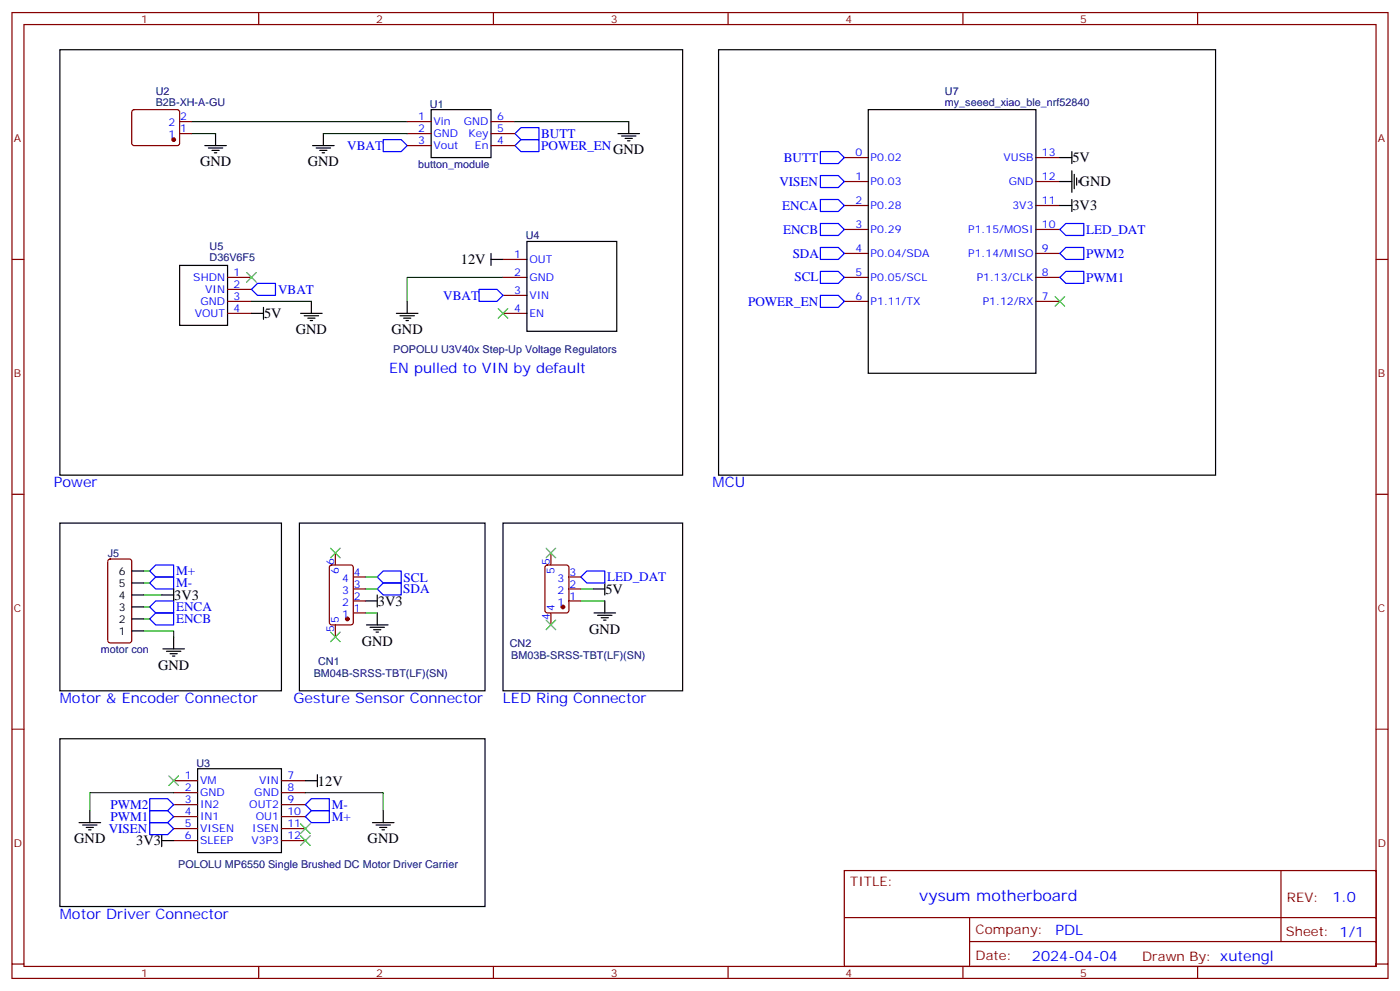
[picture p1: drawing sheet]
<svg xmlns="http://www.w3.org/2000/svg" width="412mm" height="292mm" viewBox="0 0 412 292" stroke-linecap="round" stroke-linejoin="round" font-family="sans-serif">
<g fill="none" stroke="#870000" stroke-width=".35">
<path d="M3.5 3.7h405.4v284.3h-405.4zM7.1 7.2h398.2v277.3h-398.2zM76.2 3.7v3.5M145.3 3.7v3.5M214.5 3.7v3.5M283.6 3.7v3.5M352.8 3.7v3.5M39 32.5l.5-.2h12.7l.5 .2 .2 .5v9.4l-.7 .5-13-.1-.4-.6v-9.2zM52.9 39.3h3.5M52.9 35.8h3.5M119.9 39.3h7.1M119.9 35.8h7.1"/>
<path d="M144.6 39.3h7.1M144.6 35.8h7.1M119.9 42.9h7.1M144.6 42.9h7.1M248.7 53.4h7.1M248.7 46.4h7.1M305.2 53.4h7M305.2 46.4h7M3.5 76.4h3.6M148.2 76.4h7M248.7 74.6h7.1M248.7 67.6h7.1"/>
<path d="M248.7 60.5h7.1M305.2 74.6h7M305.2 67.6h7M305.2 60.5h7M405.3 76.4h3.6M67 92.3h7.1M67 81.7h7.1M67 88.7h7.1M67 85.2h7.1M148.2 92.3h7M148.2 87h7M148.2 81.7h7"/>
<path d="M248.7 81.7h7.1M248.7 88.7h7.1M305.2 81.7h7M305.2 88.7h7M3.5 145.5h3.6M405.3 145.5h3.6M32 164.8l.5-.2h5.6l.7 .4v23.6l-.5 .6-5.8 .1-.7-.5-.1-23.5zM97.2 166.5l.5-.2h5.7l.6 .5 .1 16.5-.5 .6-5.9 .1-.6-.5-.1-16.5zM98.8 162.8v3.5M104.1 176.9h3.5M104.1 173.4h3.5M104.1 169.9h3.5"/>
<path d="M160.7 166.5l.5-.2h5.7l.6 .5 .1 12.9-.5 .7h-5.9l-.6-.4-.1-13zM162.3 162.8v3.5M167.6 176.9h3.5M167.6 173.4h3.5M167.6 169.9h3.5M98.8 184v3.5M104.1 180.4h3.5M162.3 180.4v3.6M3.5 214.7h3.6M405.3 214.7h3.6M51.2 229.8h7M51.2 233.4h7"/>
<path d="M51.2 236.9h7M82.9 229.8h7.1M82.9 233.4h7.1M82.9 236.9h7.1M51.2 240.4h7M51.2 243.9h7M51.2 247.5h7M82.9 240.4h7.1M82.9 243.9h7.1M82.9 247.5h7.1M248.7 256.3h156.6v28.2h-156.6zM377.3 256.3v20.9"/>
<path d="M248.7 270.1h156.5M285.6 277.2h119.6M285.6 270.1v14.2M3.5 283.8h3.6M76.2 284.5v3.5M145.3 284.5v3.5M214.5 284.5v3.5M283.6 284.5v3.5M352.8 284.5v3.5M405.3 283.8h3.6"/>
</g>
<g fill="none" stroke="#00f" stroke-width=".35">
<path d="M151.7 39.3l1.8-1.7h5.2v3.5h-5.2zM112.9 41.1h5.3l1.7 1.8-1.7 1.7h-5.3zM151.7 42.9l1.8-1.8h5.2v3.5h-5.2zM241.7 58.7h5.2l1.8 1.8-1.8 1.8h-5.2zM241.7 44.6h5.2l1.8 1.8-1.8 1.8h-5.2zM241.7 51.7h5.2l1.8 1.7-1.8 1.8h-5.2zM241.7 79.9h5.2l1.8 1.8-1.8 1.7h-5.2zM241.7 72.8h5.2l1.8 1.8-1.8 1.8h-5.2zM241.7 65.8h5.2l1.8 1.8-1.8 1.7h-5.2zM312.2 74.6l1.8-1.8h5.3v3.6h-5.3zM314 65.8h5.3v3.5h-5.3l-1.8-1.7zM74.1 85.2l1.7-1.8h5.3v3.6h-5.3z"/>
<path d="M141.1 85.2h5.3l1.8 1.8-1.8 1.7h-5.3zM241.7 87h5.2l1.8 1.7-1.8 1.8h-5.2zM312.2 81.7l1.8-1.8h5.3v3.5h-5.3zM44.1 168.1l1.8-1.8h5.3v3.6h-5.3zM44.1 171.6l1.8-1.7h5.3v3.5h-5.3zM44.1 178.7l1.8-1.8h5.3v3.5h-5.3zM111.1 173.4l1.8-1.8h5.3v3.6h-5.3zM112.9 168.1h5.3v3.5h-5.3l-1.8-1.7zM172.9 168.1h5.3v3.5h-5.3l-1.8-1.7zM44.1 182.2l1.8-1.8h5.3v3.6h-5.3zM44.1 235.1h5.3l1.8 1.8-1.8 1.8h-5.3zM44.1 238.7h5.3l1.8 1.7-1.8 1.8h-5.3z"/>
<path d="M90 236.9l1.7-1.8h5.3v3.6h-5.3zM44.1 242.2h5.3l1.8 1.7-1.8 1.8h-5.3zM90 240.4l1.7-1.7h5.3v3.5h-5.3z"/>
</g>
<g fill="none" stroke="#000" stroke-width=".35">
<path d="M17.6 14.6h183.5v125.3h-183.5zM211.7 14.6h146.4v125.3h-146.4zM63.5 39.3v3.6M95.2 39.3v3.6M127 32.3h17.6v14.1h-17.6zM182 39.3h6.4M185.2 35.8v3.5M255.8 32.3h49.4v77.6h-49.4zM60.3 42.9h6.4M61.4 43.6h4.2M62.4 44.3h2.2M63.1 45h.8"/>
<path d="M92.1 42.9h6.3M93.1 43.6h4.3M94.2 44.3h2.1M94.9 45h.7M183.1 40h4.2M184.1 40.7h2.2M184.9 41.5h.7M312.2 46.4h3.5M312.2 53.4h3.5M315.7 44.6v3.6M315.7 50.3v6.3M315.7 58.7v3.6"/>
<path d="M316.4 51.3v4.3M317.1 52.4v2.1M317.9 53.1v.7M52.9 78.1h14.1v17.7h-14.1zM144.6 76.4h3.6M144.6 74.6v3.5M155.2 71.1h26.5v26.4h-26.5zM312.2 60.5h3.5M74.1 92.3h3.5M77.6 90.5v3.5M88.5 92.3h6.4M89.6 93h4.2"/>
<path d="M90.7 93.7h2.1M91.4 94.4h.7M91.7 88.7v3.6M116.8 92.3h6.3M117.8 93h4.3M118.9 93.7h2.1M119.6 94.4h.7M119.9 88.7v3.6M17.6 154h65.3v49.4h-65.3zM88.2 154h54.7v49.4h-54.7zM148.2 154h52.9v49.4h-52.9zM38.8 175.2h3.5"/>
<path d="M38.8 178.7h3.5M38.8 171.6h3.5M38.8 168.1h3.5M47.6 175.2h3.6M51.2 173.4v3.5M107.6 176.9h3.5M111.1 175.2v3.5M174.6 173.4h3.6M178.2 171.6v3.6M178.2 176.9v3.5M38.8 185.7h3.5M38.8 182.2h3.5"/>
<path d="M48 191h6.3M49 191.7h4.3M50.1 192.4h2.1M50.8 193.1h.7M51.2 187.5v3.5M107.9 184h6.4M109 184.7h4.2M110.1 185.4h2.1M110.8 186.1h.7M111.1 180.4v3.6M175 180.4h6.3M176 181.2h4.3"/>
<path d="M177.1 181.9h2.1M177.8 182.6h.7M17.6 217.5h125.3v49.4h-125.3zM26.5 238.7v3.5M58.2 226.3h24.7v24.7h-24.7zM90 229.8h3.5M93.5 228.1v3.5M112.9 238.7v3.5M23.3 242.2h6.3M24.3 242.9h4.3M25.4 243.6h2.1M26.1 244.3h.7"/>
<path d="M47.6 247.5h3.6M47.6 245.7v3.5M109.7 242.2h6.4M110.8 242.9h4.2M111.8 243.6h2.1M112.5 244.3h.7"/>
</g>
<g fill="none" stroke="#008700" stroke-width=".35">
<path d="M56.4 35.8h63.5M56.4 39.3h7.1M95.2 39.3h24.7M151.7 35.8h33.5M74.1 88.7h17.6M148.2 81.7h-28.3v7M42.3 168.1h1.8M42.3 171.6h1.8M42.3 175.2h5.3M42.3 178.7h1.8M107.6 173.4h3.5M107.6 169.9h3.5"/>
<path d="M171.1 173.4h3.5M171.1 176.9h7.1M42.3 185.7h8.9v1.8M42.3 182.2h1.8M107.6 180.4h3.5M51.2 233.4h-24.7v5.3M90 233.4h22.9v5.3"/>
</g>
<g fill="none" stroke="#3c3" stroke-width=".35">
<path d="M72.7 80.3l2.8 2.8M75.5 80.3l-2.8 2.8M146.8 90.8l2.8 2.9M149.6 90.8l-2.8 2.9M310.8 87.3l2.8 2.8M313.6 87.3l-2.8 2.8M97.4 161.4l2.8 2.8M100.2 161.4l-2.8 2.8M160.9 161.4l2.8 2.8M163.7 161.4l-2.8 2.8M97.4 186.1l2.8 2.8M100.2 186.1l-2.8 2.8"/>
<path d="M160.9 182.6l2.8 2.8M163.7 182.6l-2.8 2.8M49.7 228.4l2.9 2.8M52.6 228.4l-2.9 2.8M88.5 246.1l2.9 2.8M88.5 242.5l2.9 2.9M91.4 246.1l-2.9 2.8M91.4 242.5l-2.9 2.9"/>
</g>
<g fill="#870000" stroke="#870000" stroke-width=".35">
<circle cx="102.3" cy="182.2" r=".53"/>
<circle cx="165.8" cy="178.7" r=".53"/>
<circle cx="51.2" cy="41.1" r=".53"/>
</g>
<text font-size="4.6" fill="#00f" x="270.8" y="265.3">vysum motherboard</text>
<g font-size="4.2">
<text x="180.6" y="45.3">GND</text>
<text x="315.9" y="47.8">5V</text>
<text x="58.9" y="49">GND</text>
<text x="90.7" y="48.9">GND</text>
<text x="318" y="54.9">GND</text>
<text x="315.9" y="61.9">3V3</text>
<text x="135.8" y="77.8">12V</text>
<text x="77.8" y="93.7">5V</text>
<text x="87.1" y="98.4">GND</text>
<text x="115.4" y="98.4">GND</text>
<text x="51.3" y="176.6">3V3</text>
<text x="111.3" y="178.4">3V3</text>
<text x="178.3" y="174.8">5V</text>
<text x="106.5" y="190.1">GND</text>
<text x="173.6" y="186.5">GND</text>
<text x="46.6" y="197.1">GND</text>
<text x="93.7" y="231.3">12V</text>
<text x="21.9" y="248.3">GND</text>
<text x="40.2" y="248.9">3V3</text>
<text x="108.3" y="248.3">GND</text>
</g>
<g font-size="4.2" fill="#00f">
<text x="114.7" y="109.9">EN pulled to VIN by default</text>
<text x="15.9" y="143.4">Power</text>
<text x="209.9" y="143.4">MCU</text>
<text x="17.6" y="206.9">Motor &amp; Encoder Connector</text>
<text x="86.4" y="206.9">Gesture Sensor Connector</text>
<text x="148.2" y="206.9">LED Ring Connector</text>
<text x="392.5" y="265.6">1.0</text>
<text x="17.6" y="270.4">Motor Driver Connector</text>
<text x="310.9" y="275.1">PDL</text>
<text x="304" y="282.9">2024-04-04</text>
</g>
<g font-size="3.9" fill="#00f">
<text x="159.4" y="40.7">BUTT</text>
<text x="102.3" y="44.3">VBAT</text>
<text x="159.4" y="44.2">POWER_EN</text>
<text x="230.9" y="47.6">BUTT</text>
<text x="229.6" y="54.7">VISEN</text>
<text x="230.4" y="61.8">ENCA</text>
<text x="230.7" y="68.8">ENCB</text>
<text x="319.9" y="68.8">LED_DAT</text>
<text x="233.5" y="76">SDA</text>
<text x="320" y="75.9">PWM2</text>
<text x="234" y="82.8">SCL</text>
<text x="320" y="82.9">PWM1</text>
<text x="81.9" y="86.5">VBAT</text>
<text x="130.6" y="88.2">VBAT</text>
<text x="220.3" y="90">POWER_EN</text>
<text x="51.9" y="169.4">M+</text>
<text x="51.9" y="172.9">M-</text>
<text x="118.9" y="171.2">SCL</text>
<text x="178.8" y="171.1">LED_DAT</text>
<text x="51.9" y="179.9">ENCA</text>
<text x="118.8" y="174.6">SDA</text>
<text x="51.9" y="183.5">ENCB</text>
<text x="32.5" y="238.1">PWM2</text>
<text x="97.7" y="238.1">M-</text>
<text x="32" y="245.2">VISEN</text>
<text x="32.5" y="241.7">PWM1</text>
<text x="97.7" y="241.7">M+</text>
</g>
<g font-size="3.9" fill="#800">
<text x="250.5" y="260.9">TITLE:</text>
<text x="379.1" y="265.6">REV:</text>
<text x="287.4" y="275.1">Company:</text>
<text x="378.7" y="275.7">Sheet: 1/1</text>
<text x="287.4" y="282.8">Date:</text>
<text x="336.4" y="282.8">Drawn By: xutengl</text>
</g>
<g font-size="3.2" fill="#800">
<text x="41.6" y="6.7">1</text>
<text x="110.8" y="6.7">2</text>
<text x="179.9" y="6.7">3</text>
<text x="249.1" y="6.7">4</text>
<text x="318.2" y="6.7">5</text>
<text x="4.1" y="41.8">A</text>
<text x="405.9" y="41.8">A</text>
<text x="4.1" y="110.9">B</text>
<text x="405.9" y="110.9">B</text>
<text x="4.1" y="180.1">C</text>
<text x="405.9" y="180.1">C</text>
<text x="4.1" y="249.2">D</text>
<text x="405.9" y="249.2">D</text>
<text x="41.6" y="287.5">1</text>
<text x="110.8" y="287.5">2</text>
<text x="179.9" y="287.5">3</text>
<text x="249.1" y="287.5">4</text>
<text x="318.2" y="287.5">5</text>
</g>
<g font-size="3.2" fill="#000080">
<text x="45.9" y="28.1">U2</text>
<text x="278.4" y="28">U7</text>
<text x="45.9" y="31.2">B2B-XH-A-GU</text>
<text x="126.7" y="31.7">U1</text>
<text x="278.4" y="31.2">my_seeed_xiao_ble_nrf52840</text>
<text x="123.2" y="49.3">button_module</text>
<text x="154.9" y="70.5">U4</text>
<text x="61.8" y="76.9">D36V6F5</text>
<text x="61.8" y="73.7">U5</text>
<text x="115.8" y="104">POPOLU U3V40x Step-Up Voltage Regulators</text>
<text x="31.8" y="164">J5</text>
<text x="150.2" y="190.4">CN2</text>
<text x="29.7" y="192.2">motor con</text>
<text x="93.7" y="195.7">CN1</text>
<text x="150.6" y="193.9">BM03B-SRSS-TBT(LF)(SN)</text>
<text x="92.4" y="199.2">BM04B-SRSS-TBT(LF)(SN)</text>
<text x="57.9" y="225.7">U3</text>
<text x="52.5" y="255.7">POLOLU MP6550 Single Brushed DC Motor Driver Carrier</text>
</g>
<g font-size="3.2" fill="#00f">
<text x="53.1" y="35.5">2</text>
<text x="123.2" y="35.5">1</text>
<text x="146.4" y="35.5">6</text>
<text x="49.6" y="40.7">1</text>
<text x="49.6" y="37.2">2</text>
<text x="53.1" y="39">1</text>
<text x="123.2" y="39">2</text>
<text x="127.7" y="40.4">GND</text>
<text x="127.7" y="36.9">Vin</text>
<text x="136.7" y="36.9">GND</text>
<text x="138" y="40.4">Key</text>
<text x="146.4" y="39">5</text>
<text x="123.2" y="42.5">3</text>
<text x="127.7" y="43.9">Vout</text>
<text x="139.9" y="43.9">En</text>
<text x="146.4" y="42.5">4</text>
<text x="252" y="46">0</text>
<text x="256.5" y="47.4">P0.02</text>
<text x="295.6" y="47.4">VUSB</text>
<text x="306.9" y="46">13</text>
<text x="252" y="53.1">1</text>
<text x="306.9" y="53.1">12</text>
<text x="256.5" y="54.5">P0.03</text>
<text x="297.2" y="54.5">GND</text>
<text x="252" y="60.1">2</text>
<text x="256.5" y="61.6">P0.28</text>
<text x="298.2" y="61.6">3V3</text>
<text x="306.9" y="60.1">11</text>
<text x="252" y="67.2">3</text>
<text x="256.5" y="68.6">P0.29</text>
<text x="285.2" y="68.6">P1.15/MOSI</text>
<text x="306.9" y="67.2">10</text>
<text x="151.4" y="76">1</text>
<text x="155.9" y="77.4">OUT</text>
<text x="252" y="74.3">4</text>
<text x="256.5" y="75.7">P0.04/SDA</text>
<text x="285.2" y="75.7">P1.14/MISO</text>
<text x="306.9" y="74.3">9</text>
<text x="56.9" y="82.7">SHDN</text>
<text x="68.8" y="81.3">1</text>
<text x="151.4" y="81.3">2</text>
<text x="155.9" y="82.7">GND</text>
<text x="252" y="81.3">5</text>
<text x="256.5" y="82.7">P0.05/SCL</text>
<text x="287.7" y="82.7">P1.13/CLK</text>
<text x="306.9" y="81.3">8</text>
<text x="59" y="89.8">GND</text>
<text x="60.4" y="86.3">VIN</text>
<text x="68.8" y="84.8">2</text>
<text x="68.8" y="88.4">3</text>
<text x="151.4" y="86.6">3</text>
<text x="155.9" y="88">VIN</text>
<text x="252" y="88.4">6</text>
<text x="256.5" y="89.8">P1.11/TX</text>
<text x="289.5" y="89.8">P1.12/RX</text>
<text x="306.9" y="88.4">7</text>
<text x="57.4" y="93.3">VOUT</text>
<text x="68.8" y="91.9">4</text>
<text x="151.4" y="91.9">4</text>
<text x="155.9" y="93.3">EN</text>
<text x="98.4" y="166.3" transform="rotate(-90 98.4 166.3)">6</text>
<text x="161.9" y="166.3" transform="rotate(-90 161.9 166.3)">5</text>
<text x="99.8" y="169.1" transform="rotate(-90 99.8 169.1)">6</text>
<text x="100.7" y="171.3">4</text>
<text x="104.2" y="173">3</text>
<text x="104.2" y="169.5">4</text>
<text x="163.3" y="169.1" transform="rotate(-90 163.3 169.1)">5</text>
<text x="164.2" y="171.3">3</text>
<text x="167.7" y="173">2</text>
<text x="167.7" y="169.5">3</text>
<text x="100.7" y="178.3">2</text>
<text x="100.7" y="174.8">3</text>
<text x="104.2" y="176.6">2</text>
<text x="163.3" y="179.7" transform="rotate(-90 163.3 179.7)">4</text>
<text x="164.2" y="178.3">1</text>
<text x="164.2" y="174.8">2</text>
<text x="167.7" y="176.6">1</text>
<text x="98.4" y="186" transform="rotate(-90 98.4 186)">5</text>
<text x="99.8" y="183.3" transform="rotate(-90 99.8 183.3)">5</text>
<text x="100.7" y="181.9">1</text>
<text x="104.2" y="180.1">1</text>
<text x="161.9" y="182.5" transform="rotate(-90 161.9 182.5)">4</text>
<text x="54.4" y="229.5">1</text>
<text x="54.4" y="233">2</text>
<text x="58.9" y="230.9">VM</text>
<text x="76.3" y="230.9">VIN</text>
<text x="84.7" y="229.5">7</text>
<text x="84.7" y="233">8</text>
<text x="54.4" y="236.5">3</text>
<text x="58.9" y="234.4">GND</text>
<text x="58.9" y="237.9">IN2</text>
<text x="73.4" y="237.9">OUT2</text>
<text x="74.9" y="234.4">GND</text>
<text x="84.7" y="236.5">9</text>
<text x="54.4" y="240.1">4</text>
<text x="54.4" y="243.6">5</text>
<text x="58.9" y="241.5">IN1</text>
<text x="58.9" y="245">VISEN</text>
<text x="74.3" y="245">ISEN</text>
<text x="75.4" y="241.5">OU1</text>
<text x="84.7" y="240.1">10</text>
<text x="84.7" y="243.6">11</text>
<text x="54.4" y="247.1">6</text>
<text x="58.9" y="248.5">SLEEP</text>
<text x="74.1" y="248.5">V3P3</text>
<text x="84.7" y="247.1">12</text>
</g>
<g font-size="3.2">
<text x="35" y="172.7">5</text>
<text x="35" y="169.2">6</text>
<text x="35" y="179.7">3</text>
<text x="35" y="176.2">4</text>
<text x="35" y="183.3">2</text>
<text x="35" y="186.8">1</text>
</g>
</svg>
